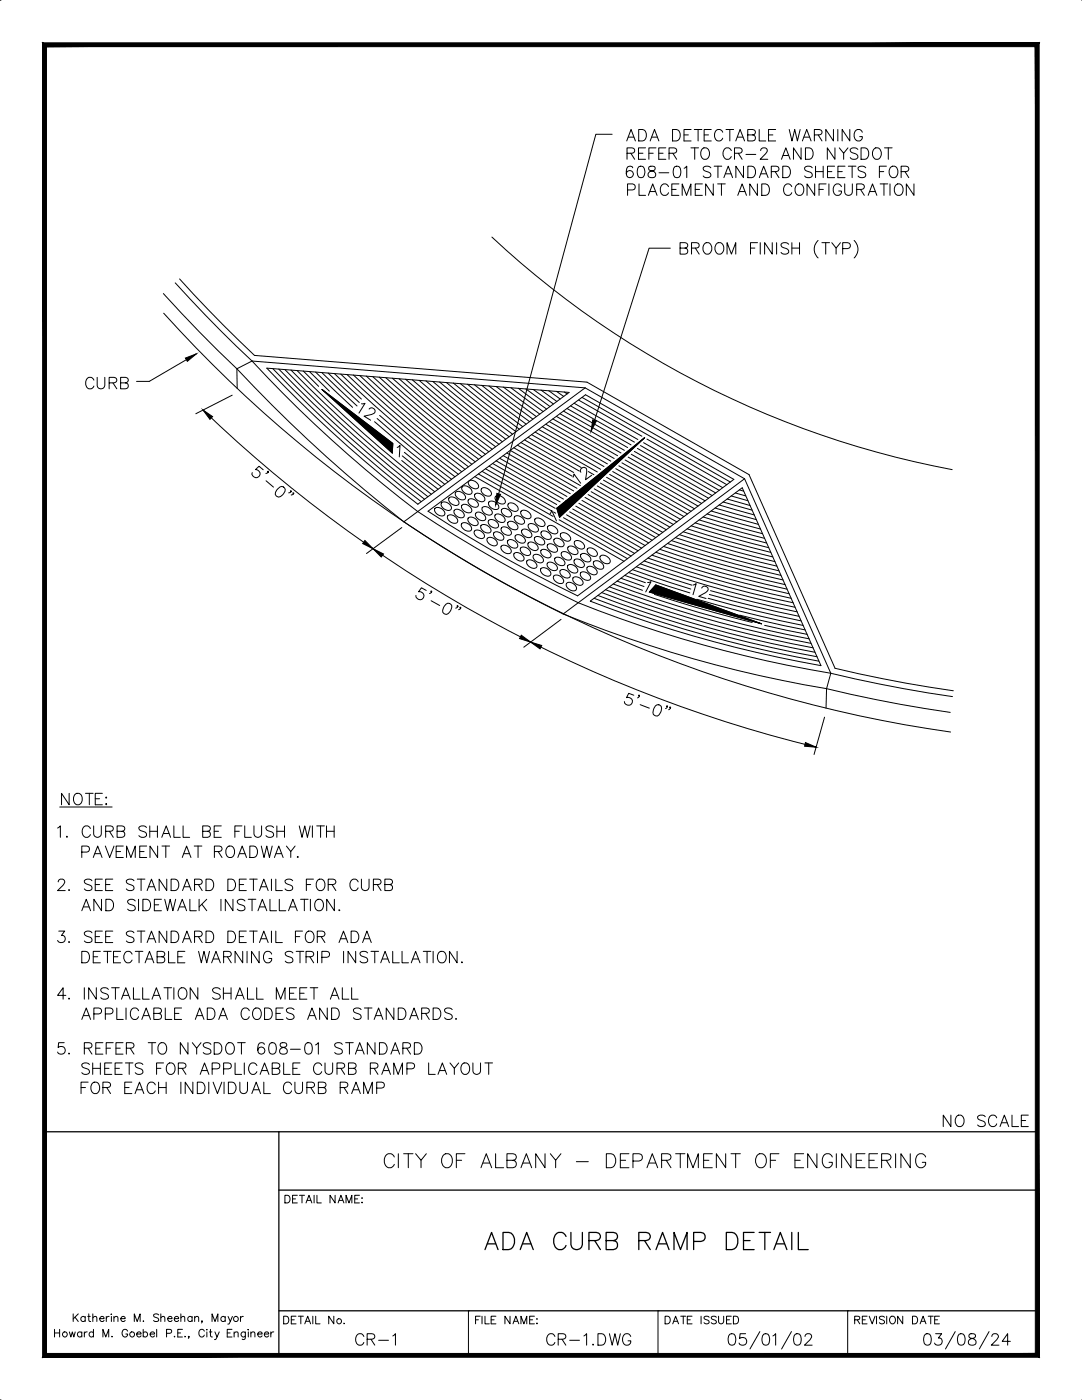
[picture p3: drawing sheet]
<svg xmlns="http://www.w3.org/2000/svg" width="216mm" height="279mm" viewBox="0 0 216 279" stroke-linecap="round" stroke-linejoin="round" font-family="sans-serif">
<!-- layer: Y -->
<g fill="none" stroke="#000" stroke-width=".2">
<path d="M135.7 49.5l1.3-.1a.53 .53 0 0 0 0-.9l-1.3-.1v2.3h1a.61 .61 0 0 0 .5-.6 .61 .61 0 0 0-.5-.6M138 49.5l1.3-.1a.53 .53 0 0 0 0-.9l-1.3-.1v2.3M138.7 49.5l.8 1.2M140.5 48.7a.85 .85 0 0 1 1-.2 .85 .85 0 0 1 .5 .8 1.02 1.02 0 0 1-.2 1.1 1.02 1.02 0 0 1-1.1 .2 1.4 1.4 0 0 1-.2-1.9zM142.9 48.7a.85 .85 0 0 1 1-.2 .85 .85 0 0 1 .5 .8 1.02 1.02 0 0 1-.2 1.1 1.02 1.02 0 0 1-1.1 .2 1.4 1.4 0 0 1-.2-1.9zM145.1 50.7v-2.3l.8 2.3 .9-2.3v2.3M149.8 49.5h.8M151.2 48.4h-1.4v2.3M151.7 48.4v2.3M154.1 48.4v2.3l-1.5-2.3v2.3M155 48.4v2.3M157.4 48.7a.86 .86 0 0 0-.9-.3 .86 .86 0 0 0-.6 .6l.4 .4a1.19 1.19 0 0 1 1.1 .7v.3a.98 .98 0 0 1-1.5 0"/>
<path d="M158 49.5h1.5M158 48.4v2.3M159.5 48.4v2.3M163.2 48a2.36 2.36 0 0 0 0 3.5M164 48.4h1.5M164.8 48.4v2.3M166 48.4l.8 1.1 .9-1.1M166.8 49.5v1.2M168.1 49.6h1a.59 .59 0 0 0 .6-.6 .59 .59 0 0 0-.6-.6h-1v2.3M170.4 48a2.36 2.36 0 0 1 0 3.5M64.2 77.7l14.2 10.8-.1 1.9zM52.5 93.7l-.8-.7-.7 .7a.8 .8 0 0 1 .9 .8 .8 .8 0 0 1-.9 .8 .8 .8 0 0 1-.7-1"/>
<path d="M53.1 95.9l1.5 1.3M53.6 94.2h-.2v-.1l.2-.1-.2 .4-.4 .1M55.5 97.5l.4-.3a.7 .7 0 0 1 .8 .1 .7 .7 0 0 1 .2 .7 1.88 1.88 0 0 1-1.3 1.2 .72 .72 0 0 1-.6-.9zM58.1 98.1h-.1v-.2l.1 .2-.5 .3M58.6 98.5l-.2-.1h.2l-.1 .3-.4 .1M79.2 89.3l.6-.4-.1 2.3M85 117.8l-.9-.5-.6 .8a.81 .81 0 0 1 1.1 .6 .81 .81 0 0 1-.7 1 .81 .81 0 0 1-.9-.9M86 119.9l1.7 .9M86.1 118.1h-.1v-.1l.1-.1a.41 .41 0 0 1-.4 .5M109.8 102.5l.3-.6 .9 2.1M111.1 101.4l17.6-14.1-17 15.9zM129.2 116.2l.7-.1-1.1 2"/>
<path d="M130.9 116.7l21.1 7.8-22.4-6.3zM89 120.6a.7 .7 0 0 1 .8-.1 .7 .7 0 0 1 .3 .7 1.87 1.87 0 0 1-1 1.4 .73 .73 0 0 1-.8-.8l.3-.8zM91.4 121l-.2 .1v-.2h.1a.41 .41 0 0 1-.4 .5M91.9 121.3l-.1 .1v-.2h.1a.41 .41 0 0 1-.4 .5M126.5 138.7l-1-.3-.5 .8a.81 .81 0 0 1 1.1 .5 .81 .81 0 0 1-.5 1 .81 .81 0 0 1-1-.7M127.6 138.8l-.1 .1-.1-.1 .2-.1a.43 .43 0 0 1-.4 .6M127.7 140.6l1.9 .7M130.8 140.9a.71 .71 0 0 1 .8-.2 .71 .71 0 0 1 .4 .7 1.91 1.91 0 0 1-.8 1.5 .77 .77 0 0 1-.9-.7l.2-.8zM133.2 141h-.1l-.1-.1 .1-.1a.43 .43 0 0 1-.3 .6M133.8 141.2l-.2-.1h.2a.43 .43 0 0 1-.4 .5"/>
</g>
<!-- layer: DOMES -->
<g fill="none" stroke="#000" stroke-width=".2">
<path d="M89.6 99.4a1.27 1.27 0 0 1 1.3 0 1.27 1.27 0 0 1 .6 1.3 1.32 1.32 0 0 1-1.9-1.3zM91 98.2a1.39 1.39 0 0 1 1.9 1.3 1.27 1.27 0 0 1-1.4 0 1.27 1.27 0 0 1-.6-1.2zM92.3 97.1a1.28 1.28 0 0 1 1.8 1.4 1.32 1.32 0 0 1-1.9-1.3zM93.5 96.1a1.27 1.27 0 0 1 1.4 0 1.27 1.27 0 0 1 .5 1.3 1.32 1.32 0 0 1-1.9-1.3zM93.5 99.7a1.37 1.37 0 0 1 1.9 1.2 1.29 1.29 0 0 1-2-.9zM94.8 98.6a1.3 1.3 0 0 1 1.8 1.3 1.3 1.3 0 0 1-1.8-1.2zM96.2 97.5a1.37 1.37 0 0 1 1.8 1.2 1.23 1.23 0 0 1-1.9-.6l-.1-.3zM98.9 99a1.39 1.39 0 0 1 1.9 1.3 1.24 1.24 0 0 1-2-.6v-.3zM86.8 101.5a1.27 1.27 0 0 1 1.3 0 1.27 1.27 0 0 1 .6 1.3 1.32 1.32 0 0 1-1.9-1.3zM88.2 100.3a1.39 1.39 0 0 1 1.8 1.3 1.31 1.31 0 0 1-2-.9zM89.4 102.9a1.37 1.37 0 0 1 1.9 1.3 1.31 1.31 0 0 1-2-1zM90.7 101.8a1.39 1.39 0 0 1 1.9 1.2 1.24 1.24 0 0 1-2-.6v-.3z"/>
<path d="M92.2 104.4a1.28 1.28 0 0 1 1.8 1.4 1.3 1.3 0 0 1-1.9-1.3zM92.2 100.8a1.37 1.37 0 0 1 1.9 1.2 1.22 1.22 0 0 1-1.9-.5l-.1-.4zM93.5 103.3a1.35 1.35 0 0 1 1.9 1.3 1.29 1.29 0 0 1-2.1-.9zM94.8 105.9a1.37 1.37 0 0 1 1.8 1.3 1.26 1.26 0 0 1-1.3 0 1.26 1.26 0 0 1-.6-1.2zM95 102.3a1.39 1.39 0 0 1 1.9 1.3 1.24 1.24 0 0 1-2-.6l-.1-.3zM96.1 104.8a1.38 1.38 0 0 1 1.8 1.3 1.27 1.27 0 0 1-1.3 0 1.27 1.27 0 0 1-.6-1.2zM96.3 101.2a1.35 1.35 0 0 1 1.9 1.3 1.31 1.31 0 0 1-2-.9zM97.3 107.4a1.3 1.3 0 0 1 1.8 1.4 1.3 1.3 0 0 1-1.9-1.3zM97.6 103.8a1.37 1.37 0 0 1 1.8 1.3 1.31 1.31 0 0 1-2-.9zM97.6 100.1a1.39 1.39 0 0 1 1.9 1.3 1.31 1.31 0 0 1-2-.9zM98.5 106.4a1.31 1.31 0 0 1 2 1.1 1.23 1.23 0 0 1-1.9-.6zM98.9 102.7a1.38 1.38 0 0 1 1.9 1.3 1.22 1.22 0 0 1-2-.6l-.1-.3z"/>
<path d="M100.1 108.9a1.39 1.39 0 0 1 1.9 1.3 1.31 1.31 0 0 1-2.1-.9zM100.1 105.3a1.39 1.39 0 0 1 1.9 1.3 1.26 1.26 0 0 1-1.3 0 1.26 1.26 0 0 1-.6-1.2zM100.2 101.6a1.37 1.37 0 0 1 1.9 1.3 1.25 1.25 0 0 1-1.4 0 1.25 1.25 0 0 1-.6-1.2zM101.4 107.8a1.28 1.28 0 0 1 1.8 1.4 1.32 1.32 0 0 1-1.9-1.3zM101.5 104.2a1.37 1.37 0 0 1 1.8 1.2 1.23 1.23 0 0 1-1.9-.6l-.1-.3zM101.5 100.5a1.39 1.39 0 0 1 1.9 1.3 1.26 1.26 0 0 1-1.4 0 1.26 1.26 0 0 1-.6-1.2zM102.7 110.4a1.37 1.37 0 0 1 1.8 1.3 1.29 1.29 0 0 1-2-.9zM102.7 103.1a1.37 1.37 0 0 1 1.9 1.2 1.29 1.29 0 0 1-2-.9zM102.9 106.8a1.39 1.39 0 0 1 1.9 1.3 1.24 1.24 0 0 1-2-.6v-.4zM104 109.3a1.3 1.3 0 0 1 1.8 1.4 1.3 1.3 0 0 1-1.9-1.3zM104.1 101.9a1.39 1.39 0 0 1 1.8 1.3 1.26 1.26 0 0 1-1.3 .1 1.26 1.26 0 0 1-.6-1.3zM104.2 105.7a1.28 1.28 0 0 1 1.8 1.4 1.3 1.3 0 0 1-1.9-1.3z"/>
<path d="M105.1 112a1.32 1.32 0 0 1 2 1.1 1.29 1.29 0 0 1-2-.9zM105.4 108.4a1.32 1.32 0 0 1 2 1.2 1.29 1.29 0 0 1-2.1-.9zM105.5 104.6a1.37 1.37 0 0 1 1.9 1.3 1.31 1.31 0 0 1-2-.9zM106.5 110.7a1.39 1.39 0 0 1 1.9 1.3 1.26 1.26 0 0 1-1.4 .1 1.26 1.26 0 0 1-.6-1.3zM106.8 107.2a1.39 1.39 0 0 1 1.9 1.3 1.26 1.26 0 0 1-1.4 0 1.26 1.26 0 0 1-.6-1.2zM106.8 103.5a1.39 1.39 0 0 1 1.9 1.3 1.31 1.31 0 0 1-2-.9zM107.9 113.5a1.27 1.27 0 0 1 1.4 .1 1.27 1.27 0 0 1 .5 1.2 1.32 1.32 0 0 1-1.9-1.3zM108 109.7a1.39 1.39 0 0 1 1.9 1.3 1.31 1.31 0 0 1-2-.9zM108.1 106.1a1.38 1.38 0 0 1 1.9 1.3 1.22 1.22 0 0 1-2-.6l-.1-.4zM109.3 112.3a1.39 1.39 0 0 1 1.9 1.3 1.31 1.31 0 0 1-2-.9zM109.3 105.1a1.32 1.32 0 0 1 2 1.2 1.29 1.29 0 0 1-2.1-1zM109.3 108.6a1.39 1.39 0 0 1 1.9 1.3 1.26 1.26 0 0 1-1.3 .1 1.26 1.26 0 0 1-.6-1.2z"/>
<path d="M110.6 107.7a1.31 1.31 0 0 1 1.9 1.1 1.23 1.23 0 0 1-1.9-.6zM110.6 114.9a1.37 1.37 0 0 1 1.8 1.3 1.22 1.22 0 0 1-1.9-.6l-.1-.3zM110.8 111.3a1.37 1.37 0 0 1 1.9 1.3 1.31 1.31 0 0 1-2-.9zM111.9 113.8a1.37 1.37 0 0 1 1.8 1.3 1.29 1.29 0 0 1-2-.9zM112 106.4a1.37 1.37 0 0 1 1.8 1.3 1.31 1.31 0 0 1-2-.9zM112.1 110.2a1.39 1.39 0 0 1 1.9 1.3 1.24 1.24 0 0 1-2-.6v-.5zM113.1 116.4a1.37 1.37 0 0 1 1.9 1.2 1.23 1.23 0 0 1-1.9-.6l-.1-.3zM113.4 112.8a1.38 1.38 0 0 1 1.9 1.3 1.22 1.22 0 0 1-2-.6l-.1-.3zM113.4 109.1a1.28 1.28 0 0 1 1.8 1.4 1.3 1.3 0 0 1-1.9-1.3zM114.4 115.3a1.35 1.35 0 0 1 1.9 1.2 1.31 1.31 0 0 1-2-.9zM114.6 108.1a1.31 1.31 0 0 1 2 1.2 1.31 1.31 0 0 1-2-.9zM114.7 111.7a1.37 1.37 0 0 1 1.9 1.3 1.31 1.31 0 0 1-2.1-.9z"/>
<path d="M115.8 114.3a1.27 1.27 0 0 1 1.4 .1 1.27 1.27 0 0 1 .6 1.2 1.32 1.32 0 0 1-2-1.3zM116 110.6a1.39 1.39 0 0 1 1.9 1.3 1.26 1.26 0 0 1-1.4 0 1.26 1.26 0 0 1-.6-1.2zM117.2 113.1a1.39 1.39 0 0 1 1.9 1.3 1.31 1.31 0 0 1-2-.9zM117.3 109.5a1.37 1.37 0 0 1 1.9 1.2 1.22 1.22 0 0 1-2-.5l-.1-.4zM118.6 112a1.39 1.39 0 0 1 1.8 1.3 1.24 1.24 0 0 1-1.9-.6l-.1-.3zM119.9 110.9a1.34 1.34 0 0 1 1.8 1.3 1.29 1.29 0 0 1-2-.9z"/>
</g>
<!-- layer: R -->
<g fill="none" stroke="#000" stroke-width=".2">
<path d="M39.2 70.6l-9.4 5.5h-2.6M46.3 78.9l-7.2 3.7M54.4 73.6a256.7 256.7 0 0 0 29.7 26.5M55.6 73.7a261.8 261.8 0 0 0 29.1 25.9M56.9 73.8a258.8 258.8 0 0 0 28.5 25.3M58.1 73.9a253.7 253.7 0 0 0 28 24.7M59.3 74a256.8 256.8 0 0 0 27.4 24.1M60.5 74l3.1 3.1M61.7 74.1l4 4M63 74.3l7.4 7M64.2 74.4l7 6.6M65.5 74.4l6.2 5.9"/>
<path d="M66.7 74.5l5.4 5.2M68 74.7a256.8 256.8 0 0 0 23.5 20M69.3 74.8a255.8 255.8 0 0 0 22.8 19.3M70.5 74.8a248.3 248.3 0 0 0 22.3 18.9M71.8 75a246.6 246.6 0 0 0 21.7 18.2M73.1 75.1a240.5 240.5 0 0 0 21 17.5M74.4 75.2a251 251 0 0 0 20.4 17M75.7 75.3l6.4 5.7a244.2 244.2 0 0 0 13.4 10.7M77 75.4a254.4 254.4 0 0 0 19.2 15.8M78.3 75.5a242.1 242.1 0 0 0 18.6 15.2M79.6 75.6a234.2 234.2 0 0 0 17.9 14.5M80.9 75.7a240.2 240.2 0 0 0 17.3 14"/>
<path d="M82.3 75.8a232.5 232.5 0 0 0 16.6 13.4M83.6 75.9l6.3 5.3 9.7 7.5M85 76a236 236 0 0 0 15.2 12.2M86.3 76.1a219.8 219.8 0 0 0 14.6 11.6M87.7 76.2a236.2 236.2 0 0 0 13.9 11M89.1 76.3a232.9 232.9 0 0 0 13.2 10.4M90.5 76.5l6.1 4.9 6.4 4.7M91.9 76.6l3.8 3.1 7.9 6M93.3 76.7l11 8.5M94.7 76.8l10.3 7.8M96.1 76.9l9.6 7.2M97.6 77l8.7 6.7"/>
<path d="M99 77.1l8 6M100.5 77.3l7.2 5.3M101.9 77.4l6.5 4.7M103.4 77.5l5.7 4.1M104.9 77.6l4.8 3.5M106.4 77.7l4 2.9M107.9 77.9l3.2 2.2M109.5 78l2.3 1.6M111 78.1l1.5 1M112.6 78.2l.6 .4M115.4 79.8l12.7 7.3M116.1 79.3l29.6 16.9"/>
<path d="M40.5 81.8a268.2 268.2 0 0 0 122.4 67.3M74.7 84.2a247.3 247.3 0 0 0 14.7 11.9M75.2 83.5a265.1 265.1 0 0 0 14.9 12.2M75.8 82.9a240.7 240.7 0 0 0 15 12.2M80.2 91.9l7.2 5.7M80.3 91l7.8 6.1M80.7 90.3l8.1 6.3M95.5 94.6l14.9 8.5M96.2 94.1l13.8 7.8M96.9 93.6l13.9 7.9M97.6 93l13.5 7.7M98.3 92.5l13.5 7.7"/>
<path d="M99 92l13.4 7.6M99.7 91.5l13.4 7.6M100.4 90.9l13.4 7.6M101.1 90.4l13.4 7.6M101.8 89.9l13.3 7.6M102.5 89.4l13.3 7.5M103.3 88.8l10.9 6.2M103.9 88.3l10.6 6M104.7 87.8l10.9 6.2M105.4 87.3l10.6 6M106.1 86.7l13.1 7.5M106.8 86.2l13 7.5"/>
<path d="M107.5 85.7l13 7.4M108.2 85.2l13 7.4M108.9 84.7l13 7.3M109.6 84.1l13 7.4M110.3 83.6l12.9 7.4M111 83.1l12.9 7.3M111.7 82.6l12.9 7.3M112.4 82l12.8 7.3M112.9 99.9l1.3 .7M113.2 81.5l12.7 7.3M113.9 81l12.7 7.2M114.6 80.5l12.7 7.2"/>
<path d="M116.1 99.9l14 7.9M116.7 99.3l14.2 8M117.3 98.7l14.3 8.1M118 98.1l14.2 8.2M118.6 97.6l14.3 8.1M119.2 97l14.5 8.2M119.8 96.4l14.6 8.3M120.4 95.8l14.7 8.4M121 95.3l14.8 8.3M121.6 94.7l14.9 8.4M122.3 94.1l14.9 8.5M122.9 93.5l15 8.5"/>
<path d="M123.5 93l15.1 8.5M124.1 92.4l15.2 8.6M124.7 91.8l15.3 8.7M125.3 91.2l15.4 8.7M126 90.7l15.4 8.7M126.6 90.1l15.5 8.8M127.2 89.5l15.6 8.9M127.8 88.9l15.7 9M128.4 88.3l15.8 9M129.1 87.6l15.9 9.1M145.1 99.6l4.5 1.3M145.9 99l3.3 .9"/>
<path d="M146.7 98.4l2.1 .6M147.5 97.8l.9 .2M80.2 105.3l-7.1 5.2M110.4 102.2l.5 .2M111.6 103.7l13.6 7.8M112.4 103.3l13.5 7.7M113.1 102.7l13.5 7.7M113.7 102.2l13.6 7.7M114.3 101.6l13.7 7.8M114.9 101l13.8 7.9M115.5 100.4l13.9 8M118.5 119.4a245.2 245.2 0 0 0 44.9 12.6"/>
<path d="M119.3 118.8a244.1 244.1 0 0 0 43.7 12.3M120.1 118.3a245 245 0 0 0 42.5 11.9M120.8 117.7a239.4 239.4 0 0 0 41.4 11.6M121.6 117.1a239.6 239.6 0 0 0 40.2 11.3M122.3 116.5a236.6 236.6 0 0 0 39.1 11M123.1 116l5.1 1.8M123.9 115.4l4.6 1.7M124.7 114.8l4.1 1.5M125.4 114.3l12.2 4M126.2 113.7l11.6 3.9M127 113.1l11 3.7M127.7 112.5a236 236 0 0 0 31 8.7"/>
<path d="M128.5 112a228.1 228.1 0 0 0 29.8 8.3M129.3 111.4l4 1.3a239 239 0 0 0 24.6 6.7M130.1 110.8a229.2 229.2 0 0 0 27.4 7.7M130.6 118.6l7.7 2.5 11.8 3.1M130.9 110.2a234.4 234.4 0 0 0 26.2 7.4M131.6 109.6a231.6 231.6 0 0 0 25.1 7.1M132.4 109.1a230.9 230.9 0 0 0 23.8 6.6M133.2 108.5a222.9 222.9 0 0 0 22.6 6.3M134 107.9a226.7 226.7 0 0 0 21.4 6M134.8 107.3l4 1.3a230.2 230.2 0 0 0 16.2 4.4M135.6 106.7l11.3 3.4 7.7 2M136.3 106.1a233.2 233.2 0 0 0 17.9 5"/>
<path d="M137.1 105.5a243.7 243.7 0 0 0 16.7 4.7M137.9 104.9l7.7 2.4 7.8 2M138.7 104.4l9.5 2.7 4.8 1.3M139 119.6a234.4 234.4 0 0 0 21.3 5.2M139.5 103.8l13.1 3.6M140.3 103.2l11.8 3.3M141.1 102.6l10.6 3M141.3 119.4a246.4 246.4 0 0 0 18.6 4.5M141.5 118.6a243.3 243.3 0 0 0 17.9 4.4M141.8 117.9a253.3 253.3 0 0 0 17.3 4.2M141.9 102l9.4 2.6M142.7 101.4l8.2 2.3"/>
<path d="M143.5 100.8l7 2M144.3 100.2l5.8 1.6M112 123.6l-7.5 5.6M147.6 122.8l13.1 2.9M152.6 124.8l8.5 1.8M164.5 143.1l-2.1 7.5"/>
</g>
<!-- layer: Y -->
<path d="M64.2 77.7l14.2 10.8-.1 1.9zM111.1 101.4l17.6-14.1-17 15.9zM130.9 116.7l21.1 7.8-22.4-6.3z" fill="#000" stroke="#000" stroke-width=".2"/>
<!-- layer: G -->
<g fill="none" stroke="#000" stroke-width=".2">
<path d="M32.6 58.6a262.6 262.6 0 0 0 14.7 15 294.7 294.7 0 0 0 33.3 30.5M35 56.5l2.9 3.2a243.6 243.6 0 0 0 12.4 12.4M35.8 55.7l8.8 9.3 6.2 5.9 66.3 5.4 32.4 18.4 17.1 38.7a260.8 260.8 0 0 0 23.6 4.5M98.1 47.3a184.7 184.7 0 0 0 91.9 46.4M32.7 62.5a260.6 260.6 0 0 0 157 83.6M50.3 72.1a258.7 258.7 0 0 0 33.1 30 277.6 277.6 0 0 0 32 18.2 246.2 246.2 0 0 0 50.4 14.1M50.3 72.1l-3 1.5v3.9M50.3 72.1l66.5 5.3M53.2 73.5l60.4 4.8-30.2 22.3a259.7 259.7 0 0 1-30.2-27.1zM116.8 77.4l-36.2 26.7M116.8 77.4l31.8 18.1M94.8 95.1l29.7 16.9"/>
<path d="M148.6 95.5l-36.2 27M148.6 95.5l17.2 38.9M80.6 104.1a262 262 0 0 0 31.8 18.4M85.4 102l31.4-23.2 29.6 16.9-31.1 23.2a273.3 273.3 0 0 1-29.9-16.9zM117.8 120l30.3-22.7 15.7 35.5a247 247 0 0 1-46-12.8zM112.4 122.5a246.5 246.5 0 0 0 52.5 14.9M164.9 137.4a263.2 263.2 0 0 0 24.7 4.8M164.9 137.4l-.1 3.9M165.8 134.4a264.6 264.6 0 0 0 24.3 4.6M165.8 134.4l-.9 3"/>
</g>
<!-- layer: R -->
<path d="M37 71.5l2.2-.9-1.8 1.5zM40.5 81.8l1.9 1.3-.5 .6zM72.8 107.9l1.6 1.6-2-1zM74.4 109.5l2.1 1.1-.4 .6zM104 126.8l1.9 1.3-2.2-.7zM105.9 128.1l2.2 .7-.3 .7zM160.7 148.2l2.2 .9-2.4-.2z" fill="#000" stroke="#000" stroke-width=".2"/>
<!-- layer: DIM -->
<path d="M99.1 98.5l.8 .2-1 2.1zM118.3 83.8l.7 .2-1.1 2.1z" fill="#000" stroke="#000" stroke-width=".2"/>
<path d="M122.2 26.8h-3.3l-19.4 71.8M133.8 49.5h-4.3l-10.9 34.4" fill="none" stroke="#000" stroke-width=".2"/>
<!-- layer: Std Detail - Title Block|C -->
<path d="M8.9 225.9h198.1M55.6 237.5h151.4M55.6 225.9v44.6M55.6 261.6h151.4" fill="none" stroke="#000" stroke-width=".25"/>
<path d="M8.5 8.6l.8 261.5v-260.8zM8.5 8.6l.8 261.5-.8 .8zM9.3 270.1l-.8 .8 198.1-.8zM8.5 270.9l198.1-.8 .7 .8zM206.6 9.3v260.8l.7 .8zM207.3 8.6v262.3l-.7-261.6zM9.3 9.3h197.3l.7-.7zM8.5 8.6h198.8l-198 .7z" fill="#000" stroke="#000" stroke-width=".2"/>
<!-- layer: Std Detail - Title Block|BORDER -->
<g fill="none" stroke="#000" stroke-width=".2">
<path d="M56.9 238.5h.5a.81 .81 0 0 1 .5 .8 .81 .81 0 0 1-.5 .8h-.5zM58.4 239.3h.6M59.3 238.5h-.9v1.6h.9M59.8 238.5h1M60.3 238.5v1.6M61.3 239.6h.7M62.7 238.5v1.6M63.2 238.5v1.6h.9M66.9 238.5v1.6l-1.1-1.6v1.6M67.7 239.6h.7M70.8 239.3h.6M71.7 238.5h-.9v1.6h.9"/>
<path d="M72.2 239.1h.1zM72.2 240h.1zM61.1 240.1l.6-1.6 .5 1.6M67.5 240.1l.5-1.6 .6 1.6M69 240.1v-1.6l.6 1.6 .6-1.6v1.6M10.9 265.3v1.5M10.9 266h1M11.9 265.3v1.5M13.8 265.8l.3 1 .3-1 .3 1 .3-1M14.6 262.2v1.5M15 262.9l.6 .8M15.6 262.2l-1 1"/>
<path d="M16.3 266a.48 .48 0 0 0-.7-.1 .48 .48 0 0 0 0 .8 .48 .48 0 0 0 .7-.1M16.3 265.8v1M16.8 265.8v1M17 262.9a.49 .49 0 0 0-.7 0 .49 .49 0 0 0 0 .7 .49 .49 0 0 0 .7-.1M17 262.7v1M17.4 265.8a.47 .47 0 0 0-.6 .4M17.5 262.7h.5M17.7 262.2v1.2l.1 .3h.3M18.5 263l.4-.3 .3 .1 .1 .9M18.5 262.2v1.5M18.6 266a.48 .48 0 0 0-.7-.1 .48 .48 0 0 0 0 .8 .48 .48 0 0 0 .7-.1M18.6 265.3v1.5"/>
<path d="M19.9 263.2h.9a.44 .44 0 0 0-.5-.5 .44 .44 0 0 0-.4 .5v.1a.47 .47 0 0 0 .4 .4 .47 .47 0 0 0 .5-.2M20.5 266.8v-1.5l.6 1.5 .6-1.5v1.5M21.2 262.7v1M21.8 262.7a.5 .5 0 0 0-.6 .5M22.2 262.2v.2zM22.2 262.7v1M22.4 266.7h-.1h.1M22.7 263l.4-.3 .4 .1v.9M22.7 262.7v1M24.1 263.2h.9a.44 .44 0 0 0-.5-.5 .44 .44 0 0 0-.4 .5v.1a.47 .47 0 0 0 .4 .4 .47 .47 0 0 0 .5-.2M25.5 265.7a.57 .57 0 0 0-.7-.4 .57 .57 0 0 0-.4 .6v.3a.55 .55 0 0 0 .5 .6 .55 .55 0 0 0 .6-.6h-.4M26.8 263.7v-1.5l.6 1.5 .6-1.5v1.5"/>
<path d="M27.3 266.2h.9a.48 .48 0 0 0-.8-.3 .48 .48 0 0 0 .1 .8 .43 .43 0 0 0 .7-.1M28.6 266a.48 .48 0 0 1 .7-.1 .48 .48 0 0 1 0 .8 .48 .48 0 0 1-.7-.1M28.6 265.3v1.5M28.6 263.6l-.1 .1h.2M30 266.2h.8a.49 .49 0 0 0-.5-.4 .49 .49 0 0 0-.4 .6 .49 .49 0 0 0 .4 .4l.5-.2M31.3 265.3v1.5M31.7 262.4a.58 .58 0 0 0-1.1 .2l.2 .2 .7 .3a.36 .36 0 0 1 0 .6 .72 .72 0 0 1-.9-.2M32.1 263l.3-.3 .4 .1 .1 .9M32.1 262.2v1.5M33.2 266.1l.9-.1 .1-.2v-.4l-1-.1v1.5M33.5 263.2h.8a.44 .44 0 0 0-.4-.5 .44 .44 0 0 0-.4 .5v.1a.47 .47 0 0 0 .3 .4 .47 .47 0 0 0 .5-.2M34.8 263.2h.8a.47 .47 0 0 0-.6-.4 .47 .47 0 0 0-.2 .7l.3 .2 .5-.2"/>
<path d="M34.8 266.7v.1l.1-.1M35.5 266h.5M36.1 263l.3-.3 .4 .1 .1 .9M36.1 262.2v1.5M36.4 265.3h-.9v1.5h.9M36.9 266.7v.1l.1-.1M37.7 266.7h-.1h.1l-.1 .4M38.3 262.9a.49 .49 0 0 0-.7 0 .49 .49 0 0 0 0 .7 .49 .49 0 0 0 .7-.1M38.3 262.7v1M38.8 263l.4-.3 .4 .1v.9M38.8 262.7v1M40.4 263.7h-.2h.2l-.2 .3"/>
<path d="M40.8 265.7a.56 .56 0 0 0-.7-.4 .56 .56 0 0 0-.4 .6v.3a.55 .55 0 0 0 .4 .6 .55 .55 0 0 0 .7-.4M41.3 265.3v.1zM41.3 265.8v1M41.8 265.8h.5M42 265.3v1.2l.1 .2 .3 .1M42.3 263.7v-1.5l.6 1.5 .6-1.5v1.5M42.9 265.8l.4 1 .5-1M43.3 266.8l-.2 .5h-.3M44.9 262.9a.49 .49 0 0 0-.7 0 .49 .49 0 0 0 0 .7 .49 .49 0 0 0 .7-.1M44.9 262.7v1M45.3 266h.6M45.5 262.7l.5 1 .4-1"/>
<path d="M46 263.7l-.3 .5h-.3M46.3 265.3h-1v1.5h1M46.7 266.1l.4-.3 .4 .1v.9M46.7 265.8v1M48 262.7v1M48.6 262.7a.5 .5 0 0 0-.6 .5M49 265.8l-.1 1.4-.2 .1h-.4M49 266a.48 .48 0 0 0-.8-.1 .48 .48 0 0 0 0 .8 .48 .48 0 0 0 .8-.1M49.5 265.4h.1zM49.6 265.8v1M50.1 266.1l.3-.3 .4 .1 .1 .9M50.1 265.8v1"/>
<path d="M51.4 266.2h.9a.48 .48 0 0 0-.8-.3 .48 .48 0 0 0 .1 .8 .43 .43 0 0 0 .7-.1M52.7 266.2h.9a.48 .48 0 0 0-.8-.3 .48 .48 0 0 0 .2 .8 .43 .43 0 0 0 .6-.1M54 265.8v1M54.6 265.8a.5 .5 0 0 0-.6 .4M56.6 262.7h.5a.81 .81 0 0 1 .5 .7 .81 .81 0 0 1-.5 .8h-.5zM58.1 263.4h.6M59.1 262.7h-1v1.5h1M59.5 262.7h1M60 262.7v1.5M60.8 264.2l.6-1.5 .6 1.5M61 263.7h.8M62.4 262.7v1.5"/>
<path d="M63 262.7v1.5h.9M66.6 262.7v1.5l-1-1.5v1.5M94.9 263.4h.6M95.8 262.7h-.9v1.5M96.2 262.7v1.5M96.8 262.7v1.5h.8M98 263.4h.6M99 262.7h-1v1.5h1M101.8 262.7v1.5l-1-1.5v1.5M102.4 264.2l.5-1.5 .6 1.5M102.6 263.7h.7M103.9 264.2v-1.5l.6 1.5 .6-1.5v1.5"/>
<path d="M105.7 263.4h.6M106.6 262.7h-.9v1.5h.9M107.1 263.2h.1zM132.7 262.7h.5a.81 .81 0 0 1 .6 .7 .81 .81 0 0 1-.6 .8h-.5zM134.2 264.2l.6-1.5 .6 1.5M134.5 263.7h.7M135.8 262.7h1M136.3 262.7v1.5M137.1 263.4h.6M138.1 262.7h-1v1.5h1M139.9 262.7v1.5M141.5 262.9a.58 .58 0 0 0-1 .1l.1 .2 .8 .3 .1 .5a.64 .64 0 0 1-1 0"/>
<path d="M142.9 262.9a.58 .58 0 0 0-1 .1l.2 .2 .8 .4v.4a.64 .64 0 0 1-1 0M143.4 262.7v1.1a.51 .51 0 0 0 .5 .4 .51 .51 0 0 0 .5-.4v-1.1M145 263.4h.6M145.9 262.7h-.9v1.5h.9M146.3 262.7h.6a.81 .81 0 0 1 .5 .7 .81 .81 0 0 1-.5 .8h-.6zM170.5 263.4l.9-.1 .2-.2-.1-.3-1-.1v1.5M171 263.4l.6 .8M172.1 263.4h.6M173 262.7h-.9v1.5h.9M173.4 262.7l.6 1.5 .6-1.5M174.9 262.7v1.5M176.5 262.9a.58 .58 0 0 0-1 .1l.1 .2 .8 .4 .1 .4a.64 .64 0 0 1-1 0"/>
<path d="M176.9 262.7v1.5M177.7 262.9l.1-.2a.74 .74 0 0 1 .9 .7 .74 .74 0 0 1-.8 .8l-.4-.6zM180.1 262.7v1.5l-1-1.5v1.5M182.1 262.7h.5a.81 .81 0 0 1 .5 .7 .81 .81 0 0 1-.5 .8h-.5zM183.6 264.2l.6-1.5 .6 1.5M183.8 263.7h.8M185.2 262.7h1M185.7 262.7v1.5M186.5 263.4h.6M187.5 262.7h-1v1.5h1"/>
<circle cx="12.9" cy="266.3" r=".49"/>
<circle cx="26.4" cy="266.3" r=".5"/>
<circle cx="47.1" cy="263.2" r=".51"/>
<circle cx="67.7" cy="263.7" r=".5"/>
</g>
<!-- layer: Std Detail - Title Block|text -->
<path d="M0 0h.1M215.9 0h.1M0 279.4h.1M93.5 261.6h.1M93.5 261.6v8.9M131.3 261.6h.1M131.3 261.6v8.9M169.1 261.6h.1M169.1 261.6v8.9M215.9 279.4h.1" fill="none" stroke="#000" stroke-width=".2"/>
<!-- layer: TEXT -->
<g fill="none" stroke="#000" stroke-width=".2">
<path d="M13.8 158.3v2.3l-1.5-2.3v2.3M15.1 158.4a1.05 1.05 0 0 1 1.2 .4 1.05 1.05 0 0 1 0 1.3 .84 .84 0 0 1-1 .5 .84 .84 0 0 1-.6-.9 1.36 1.36 0 0 1 .4-1.3zM17.1 158.3h1.5M17.8 158.3v2.3M19 159.4h.9M20.4 158.3h-1.4v2.3h1.4M21.2 159.1l.1 .1-.1 .1-.1-.1zM11.9 161.1h10.5M20.3 179.5v2.3l-1.6-2.3v2.3M21.1 179.5h.8a1.22 1.22 0 0 1 .8 1.1 1.22 1.22 0 0 1-.8 1.2h-.8zM21.2 160.4l.1 .1-.1 .1-.1-.1zM27 179.8a.85 .85 0 0 0-.8-.4 .85 .85 0 0 0-.7 .6l.2 .4 .9 .3a.55 .55 0 0 1 .4 .4 .55 .55 0 0 1-.2 .6 1.08 1.08 0 0 1-1.3-.3"/>
<path d="M27.6 179.5v2.3M28.5 179.5h.8a1.22 1.22 0 0 1 .8 1.1 1.22 1.22 0 0 1-.8 1.2h-.8zM32.2 179.5h-1.4v2.3h1.4M32.9 179.5l.5 2.3 .6-2.3 .5 2.3 .6-2.3M37.9 179.5v2.3h1.3M39.7 179.5v2.3M41.3 179.5l-1.6 1.5M44.1 179.5v2.3M46.5 179.5v2.3l-1.5-2.3v2.3M48.9 179.8a.85 .85 0 0 0-.9-.4 .85 .85 0 0 0-.7 .6l.3 .4 .8 .3a.55 .55 0 0 1 .5 .4 .55 .55 0 0 1-.2 .6 1.08 1.08 0 0 1-1.4-.3M50.3 179.5v2.3M53.9 179.5v2.3h1.3"/>
<path d="M55.7 179.5v2.3h1.3M60.7 179.5v2.3M61.9 179.5v2.3M63 179.8a.84 .84 0 0 1 1-.3 .84 .84 0 0 1 .5 .9 .99 .99 0 0 1-.2 1 .99 .99 0 0 1-1.1 .3 1.4 1.4 0 0 1-.2-1.9zM66.7 179.5v2.3l-1.5-2.3v2.3M16.3 181.8l.9-2.3 .9 2.3M16.7 181h1M35.5 181.8l.9-2.3 .8 2.3M35.8 181h1.1M40.3 180.5l1 1.3M51.5 181.8l.8-2.3 .9 2.3M51.8 181h1.1"/>
<path d="M57.6 181.8l.8-2.3 .9 2.3M57.9 181h1.1M67.7 181.5l-.1 .2 .1 .1 .1-.1M145.6 266.3a.74 .74 0 0 1 1.1 .3 1.92 1.92 0 0 1-.2 1.8 .77 .77 0 0 1-1.1-.4 1.88 1.88 0 0 1 .2-1.7zM148.8 266.2h-1.1l-.1 .9a.81 .81 0 0 1 1.2 0 .81 .81 0 0 1-.1 1.2 .81 .81 0 0 1-1.2-.3M151.6 265.7l-2 3.5M152.4 266.3a.74 .74 0 0 1 1.1 .3 1.92 1.92 0 0 1-.3 1.8 .77 .77 0 0 1-1.1-.4 1.88 1.88 0 0 1 .3-1.7zM154.2 266.6l.6-.4v2.3M157.9 265.7l-1.9 3.5M158.7 266.3a.74 .74 0 0 1 1.1 .3 1.92 1.92 0 0 1-.2 1.8 .77 .77 0 0 1-1.1-.4 1.88 1.88 0 0 1 .2-1.7zM160.6 266.7l.1-.3a.75 .75 0 0 1 1.1 0 .74 .74 0 0 1-.2 1l-1.1 1.1h1.6M184.6 266.3a.74 .74 0 0 1 1.1 .3 1.92 1.92 0 0 1-.2 1.8 .77 .77 0 0 1-1.1-.4 1.88 1.88 0 0 1 .2-1.7z"/>
<path d="M186.7 266.2h1.2l-.7 .8a.73 .73 0 0 1 .8 .9 .73 .73 0 0 1-1 .6l-.3-.1-.2-.4M190.6 265.7l-1.9 3.5M191.4 266.3a.75 .75 0 0 1 1.1 .3 1.85 1.85 0 0 1-.3 1.8 .75 .75 0 0 1-1-.4 1.96 1.96 0 0 1 .2-1.7zM193.4 266.3a.46 .46 0 0 0 .3 .7 .98 .98 0 0 1 1.1 1 .8 .8 0 0 1-.9 .5 .8 .8 0 0 1-.7-.8 1.07 1.07 0 0 1 1.1-.7l.2-.1 .1-.4a.87 .87 0 0 0-1.2-.2zM197.4 265.7l-2 3.5M197.9 266.7l.1-.3 .3-.2 .7 .1a.49 .49 0 0 1 .1 .7l-1.3 1.5h1.5M201.6 267.7h-1.6l1.1-1.5v2.3"/>
</g>
<g font-size="6.6">
<text x="75.8" y="85" transform="rotate(-90 75.8 85)">12</text>
<text x="113.2" y="97.7">12</text>
<text x="95.6" y="250.5">ADA CURB RAMP DETAIL</text>
</g>
<g font-size="6.2">
<text x="136.9" y="120.7">12</text>
<text x="75.5" y="234.2">CITY OF ALBANY - DEPARTMENT OF ENGINEERING</text>
</g>
<g font-size="5.7">
<text x="123.8" y="33.2">REFER TO CR-2 AND NYSDOT</text>
<text x="15.2" y="172.5">PAVEMENT AT ROADWAY.</text>
<text x="10.2" y="189.4">3. SEE STANDARD DETAIL FOR ADA</text>
<text x="10.2" y="200.7">4. INSTALLATION SHALL MEET ALL</text>
<text x="10.2" y="211.7">5. REFER TO NYSDOT 608-01 STANDARD</text>
<text x="187" y="226.1">NO SCALE</text>
</g>
<g font-size="5.3">
<text x="123.8" y="29.3">ADA DETECTABLE WARNING</text>
<text x="123.8" y="36.7">608-01 STANDARD SHEETS FOR</text>
<text x="123.8" y="40.2">PLACEMENT AND CONFIGURATION</text>
<text x="15.9" y="78.7">CURB</text>
<text x="10.2" y="168.3">1. CURB SHALL BE FLUSH WITH</text>
<text x="10.2" y="178.9">2. SEE STANDARD DETAILS FOR CURB</text>
<text x="15.2" y="193.3">DETECTABLE WARNING STRIP INSTALLATION.</text>
<text x="15.2" y="204.6">APPLICABLE ADA CODES AND STANDARDS.</text>
<text x="15.2" y="215.5">SHEETS FOR APPLICABLE CURB RAMP LAYOUT</text>
<text x="14.8" y="219.4">FOR EACH INDIVIDUAL CURB RAMP</text>
<text x="69.8" y="269.5">CR-1</text>
<text x="107.9" y="269.5">CR-1.DWG</text>
</g>
</svg>
